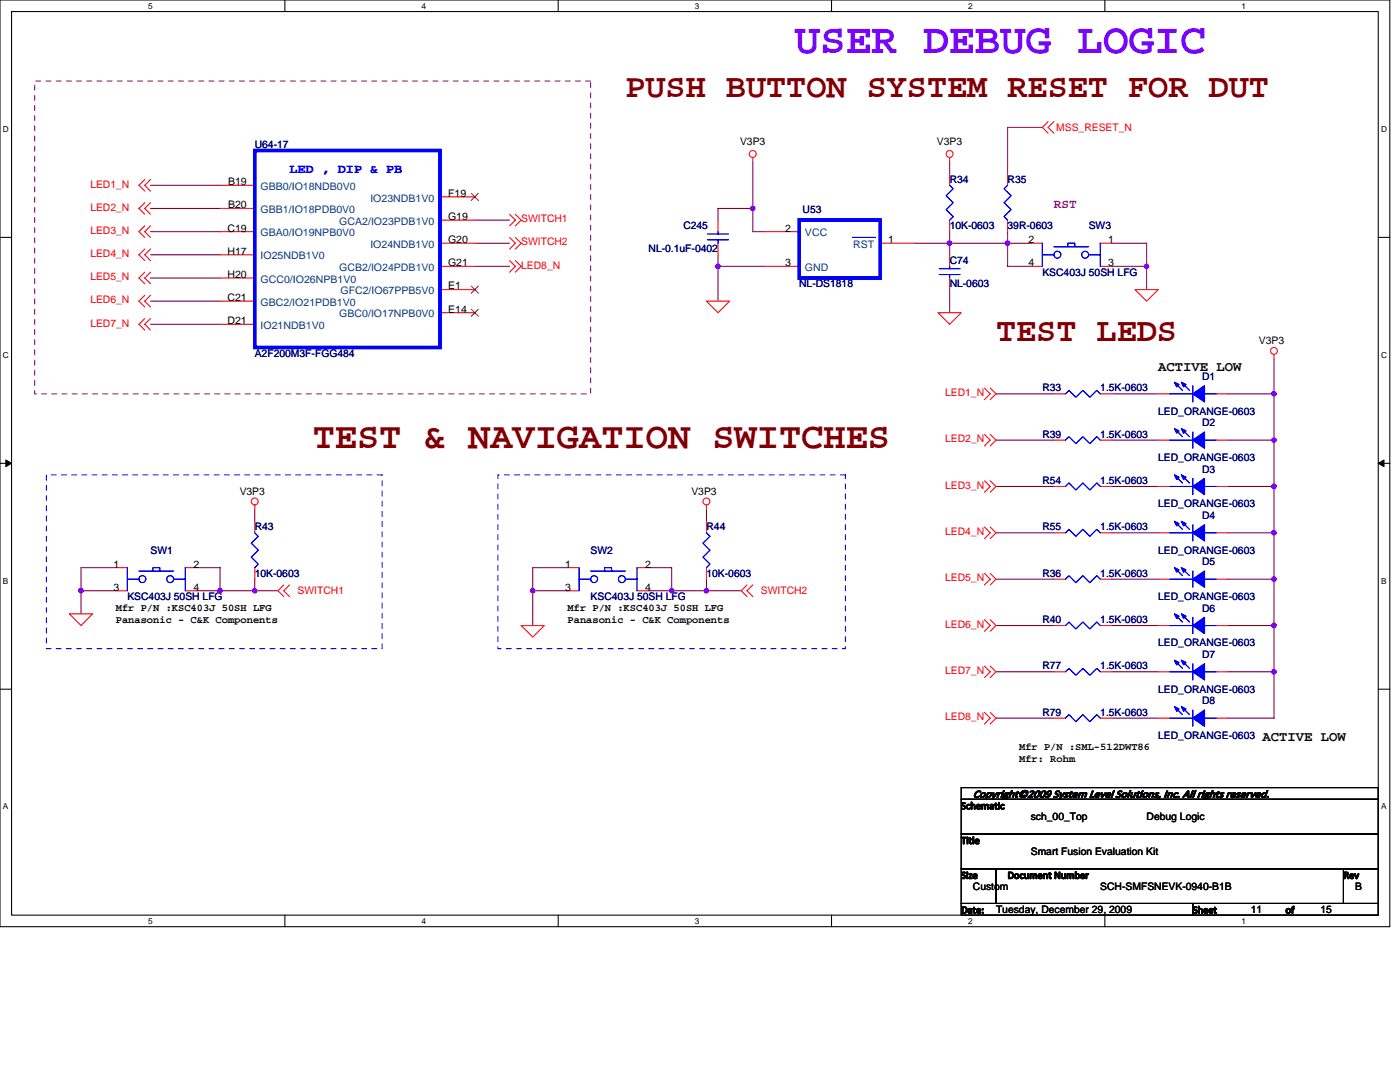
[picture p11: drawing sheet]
<svg xmlns="http://www.w3.org/2000/svg" width="279mm" height="216mm" viewBox="0 0 279 216" stroke-linecap="round" stroke-linejoin="round" font-family="sans-serif">
<path d="M0 0h277.4v184.9h-277.4zM2.3 2.3h272.8v180.3h-272.8z" fill="none" stroke="#000" stroke-width=".21"/>
<g fill="#fff">
<path d="M29.6 .3h.9v1.8h-.9z"/>
<path d="M29.6 182.9h.9v1.8h-.9z"/>
</g>
<path d="M56.9 0v2.3M56.9 182.6v2.3" fill="none" stroke="#000" stroke-width=".21"/>
<g fill="#fff">
<path d="M84.1 .3h.9v1.8h-.9z"/>
<path d="M84.1 182.9h.9v1.8h-.9z"/>
</g>
<path d="M111.4 0v2.3M111.4 182.6v2.3" fill="none" stroke="#000" stroke-width=".21"/>
<g fill="#fff">
<path d="M138.7 .3h.9v1.8h-.9z"/>
<path d="M138.7 182.9h.9v1.8h-.9z"/>
</g>
<path d="M165.9 0v2.3M165.9 182.6v2.3" fill="none" stroke="#000" stroke-width=".21"/>
<g fill="#fff">
<path d="M193.2 .3h.9v1.8h-.9z"/>
<path d="M193.2 182.9h.9v1.8h-.9z"/>
</g>
<path d="M220.5 0v2.3M220.5 182.6v2.3" fill="none" stroke="#000" stroke-width=".21"/>
<g fill="#fff">
<path d="M247.8 .3h.9v1.8h-.9z"/>
<path d="M247.8 182.9h.9v1.8h-.9z"/>
<path d="M.6 24.8h1.2v1.9h-1.2z"/>
<path d="M275.7 24.8h1.1v1.9h-1.1z"/>
<path d="M.6 69.9h1.2v1.8h-1.2z"/>
<path d="M275.7 69.9h1.1v1.8h-1.1z"/>
</g>
<path d="M0 47.4h2.3M275.1 47.4h2.3" fill="none" stroke="#000" stroke-width=".21"/>
<g fill="#fff">
<path d="M.6 115h1.1v1.8h-1.1z"/>
<path d="M275.7 115h1v1.8h-1z"/>
</g>
<path d="M0 92.5h2.3M275.1 92.5h2.3" fill="none" stroke="#000" stroke-width=".21"/>
<path d="M1.2 91.8l1.1 .7-1.1 .6zM275.1 92.5l1.1-.7v1.3z" fill="#000" stroke="#000" stroke-width=".2"/>
<g fill="#fff">
<path d="M.6 160h1.1v1.9h-1.1z"/>
<path d="M275.7 160h1v1.9h-1z"/>
</g>
<path d="M0 137.5h2.3M275.1 137.5h2.3M191.8 159.5h83.3v6.9h-83.3zM191.8 157.2h83.3v2.3h-83.3zM191.8 166.4h83.3v7h-83.3zM191.8 173.4h7v6.9h-7zM198.8 173.4h69.3v6.9h-69.3zM268.1 173.4h7v6.9h-7zM191.8 180.3h46.3v2.3h-46.3zM238.1 180.3h37v2.3h-37z" fill="none" stroke="#000" stroke-width=".21"/>
<g fill="none" stroke="#800040" stroke-width=".21">
<path d="M30 37h13.9M150.2 32.4v13.8h2.3M189.5 32.4v2.3M208 25.4h-6.9v9.3M30 41.6h13.9M30 46.2h13.9M30 50.8h13.9M30 55.5h13.9M94.8 53.1h6.9M94.8 48.5h6.9M94.8 43.9h6.9M143.3 53.1h9.2"/>
<path d="M143.3 50.8v9.3M150.2 41.6h-6.9v2.3M182.6 48.5h23.1M189.5 46.2v4.6M189.5 57.8v4.6M201.1 46.2v6.9h4.6M221.9 53.1h6.9M221.9 48.5h6.9v9.3M30 60.1h13.9M30 64.7h13.9M198.8 78.6h11.5M221.9 78.6h9.2"/>
<path d="M245 78.6h9.3M254.3 71.6v71.7h-9.3M198.8 87.8h11.5M198.8 97.1h11.5M221.9 87.8h9.2M221.9 97.1h9.2M245 87.8h9.3M245 97.1h9.3M16.2 117.9h6.9M23.1 113.3h-6.9v9.2M39.3 117.9h16.2M39.3 113.3h4.6v4.6"/>
<path d="M50.8 101.7v2.3M50.8 115.6v2.3M106.3 117.9h7M113.3 113.3h-7v11.5M129.4 117.9h18.5M129.4 113.3h4.6v4.6M141 101.7v2.3M141 115.6v2.3M198.8 106.3h11.5M198.8 115.6h11.5M221.9 106.3h9.2M221.9 115.6h9.2"/>
<path d="M245 106.3h9.3M245 115.6h9.3M198.8 124.8h11.5M198.8 134h11.5M221.9 124.8h9.2M221.9 134h9.2M245 124.8h9.3M245 134h9.3M198.8 143.3h11.5M221.9 143.3h9.2"/>
</g>
<g fill="#f0f" stroke="#f0f" stroke-width=".21">
<circle cx="228.8" cy="53.1" r=".45"/>
<circle cx="201.1" cy="48.5" r=".46"/>
<circle cx="106.3" cy="117.9" r=".46"/>
<circle cx="141" cy="117.9" r=".46"/>
<circle cx="16.2" cy="117.9" r=".46"/>
<circle cx="50.8" cy="117.9" r=".46"/>
<circle cx="43.9" cy="117.9" r=".45"/>
<circle cx="134" cy="117.9" r=".45"/>
<circle cx="189.5" cy="48.5" r=".46"/>
<circle cx="254.2" cy="87.8" r=".45"/>
<circle cx="254.2" cy="106.3" r=".46"/>
<circle cx="254.2" cy="97.1" r=".46"/>
<circle cx="254.2" cy="78.6" r=".45"/>
<circle cx="150.2" cy="41.6" r=".45"/>
<circle cx="143.3" cy="53.1" r=".45"/>
<circle cx="254.2" cy="124.8" r=".45"/>
<circle cx="254.2" cy="134" r=".45"/>
<circle cx="254.2" cy="115.6" r=".46"/>
</g>
<g fill="none" stroke="#f00" stroke-width=".21">
<path d="M28.9 35.8l-1.2 1.2 1.2 1.1M30 35.8l-1.1 1.2 1.1 1.1M43.9 37h6.9M87.8 39.3h7M150.2 31.4v1M189.5 31.4v1M189.5 34.7v2.3M201.1 34.7v2.3M209.2 24.3l-1.2 1.1 1.2 1.2M210.3 24.3l-1.1 1.1 1.1 1.2M28.9 40.4l-1.2 1.2 1.2 1.2M28.9 45.1l-1.2 1.1 1.2 1.2"/>
<path d="M28.9 49.7l-1.2 1.1 1.2 1.2M28.9 54.3l-1.2 1.2 1.2 1.1M28.9 58.9l-1.2 1.2 1.2 1.2M30 40.4l-1.1 1.2 1.1 1.2M30 45.1l-1.1 1.1 1.1 1.2M30 49.7l-1.1 1.1 1.1 1.2M30 54.3l-1.1 1.2 1.1 1.1M30 58.9l-1.1 1.2 1.1 1.2M43.9 46.2h6.9M43.9 41.6h6.9M43.9 50.8h6.9M43.9 55.5h6.9"/>
<path d="M87.8 48.5h7M87.8 53.1h7M87.8 43.9h7M87.8 57.8h7M101.7 42.8l1.1 1.1-1.1 1.2M101.7 47.4l1.1 1.1-1.1 1.2M101.7 52l1.1 1.1-1.1 1.2M102.8 42.8l1.2 1.1-1.2 1.2M102.8 47.4l1.2 1.1-1.2 1.2M102.8 52l1.2 1.1-1.2 1.2M143.3 43.9v2.3M143.3 48.5v2.3"/>
<path d="M152.5 53.1h7M152.5 46.2h7M175.7 48.5h6.9M189.5 43.9v2.3M189.5 50.8v2.3M189.5 55.5v2.3M201.1 43.9v2.3M205.7 48.5h2.3M205.7 53.1h2.3M219.6 48.5h2.3M219.6 53.1h2.3M226.5 57.8h4.6l-2.3 2.3z"/>
<path d="M28.9 63.6l-1.2 1.1 1.2 1.2M30 63.6l-1.1 1.1 1.1 1.2M43.9 60.1h6.9M43.9 64.7h6.9M87.8 62.4h7M141 60.1h4.6l-2.3 2.3zM187.2 62.4h4.6l-2.3 2.3zM196.5 77.4l1.1 1.2-1.1 1.1M197.6 77.4l1.2 1.2-1.2 1.1M210.3 78.6h2.3M219.6 78.6h2.3M231.1 78.6h2.3"/>
<path d="M242.7 78.6h2.3M254.3 70.7v.9M196.5 95.9l1.1 1.2-1.1 1.1M196.5 86.7l1.1 1.1-1.1 1.2M197.6 95.9l1.2 1.2-1.2 1.1M197.6 86.7l1.2 1.1-1.2 1.2M210.3 97.1h2.3M210.3 87.8h2.3M219.6 97.1h2.3M219.6 87.8h2.3M231.1 97.1h2.3M231.1 87.8h2.3"/>
<path d="M242.7 97.1h2.3M242.7 87.8h2.3M23.1 113.3h2.3M23.1 117.9h2.3M37 113.3h2.3M37 117.9h2.3M50.8 100.8v.9M50.8 104v2.3M50.8 113.3v2.3M56.6 116.7l-1.1 1.2 1.1 1.1M57.8 116.7l-1.2 1.2 1.2 1.1M113.3 113.3h2.3"/>
<path d="M113.3 117.9h2.3M127.1 113.3h2.3M127.1 117.9h2.3M141 100.8v.9M141 104v2.3M141 113.3v2.3M149.1 116.7l-1.2 1.2 1.2 1.1M150.2 116.7l-1.1 1.2 1.1 1.1M196.5 105.2l1.1 1.1-1.1 1.2M196.5 114.4l1.1 1.2-1.1 1.1M197.6 105.2l1.2 1.1-1.2 1.2M197.6 114.4l1.2 1.2-1.2 1.1"/>
<path d="M210.3 106.3h2.3M210.3 115.6h2.3M219.6 106.3h2.3M219.6 115.6h2.3M231.1 106.3h2.3M231.1 115.6h2.3M242.7 106.3h2.3M242.7 115.6h2.3M13.9 122.5h4.6l-2.3 2.3zM104 124.8h4.6l-2.3 2.3zM196.5 132.9l1.1 1.1-1.1 1.2M196.5 123.7l1.1 1.1-1.1 1.2"/>
<path d="M197.6 132.9l1.2 1.1-1.2 1.2M197.6 123.7l1.2 1.1-1.2 1.2M210.3 134h2.3M210.3 124.8h2.3M219.6 134h2.3M219.6 124.8h2.3M231.1 134h2.3M231.1 124.8h2.3M242.7 134h2.3M242.7 124.8h2.3M196.5 142.2l1.1 1.1-1.1 1.2M197.6 142.2l1.2 1.1-1.2 1.2"/>
<path d="M210.3 143.3h2.3M219.6 143.3h2.3M231.1 143.3h2.3M242.7 143.3h2.3"/>
<circle cx="150.2" cy="30.7" r=".69"/>
<circle cx="189.5" cy="30.7" r=".69"/>
<circle cx="254.2" cy="70" r=".69"/>
<circle cx="50.8" cy="100.1" r=".69"/>
<circle cx="141" cy="100.1" r=".69"/>
</g>
<path d="M9.2 94.8h67.1v34.6h-67.1zM99.4 94.8h69.3v34.6h-69.3z" fill="none" stroke="#00f" stroke-width=".2" stroke-dasharray="1 1 1 1 1 1 1 1"/>
<path d="M6.9 16.2h111v62.4h-111z" fill="none" stroke="#800080" stroke-width=".2" stroke-dasharray="1 1 1 1 1 1 1 1"/>
<g fill="none" stroke="#00f" stroke-width=".21">
<path d="M189.5 37l.7 .7-1.4 1.4 1.4 1.3-1.4 1.4 1.4 1.4-.7 .7M201.1 37l-.7 .7 1.4 1.4-1.4 1.3 1.4 1.4-1.4 1.4 .7 .7M141.2 47.8h4.2M141.2 46.7h4.2M143.3 46.2v.5M143.3 47.8v.7M170.1 47.4h4.6M187.5 54.8h4.1M187.5 53.6h4.1M189.5 53.1v.5M189.5 54.8v.7M208 50.8h2.3"/>
<path d="M208 48.5v4.6M210.3 49.2h7M213.1 49.2v-.7h1.4v.7M217.3 50.8h2.3M219.6 48.5v4.6M212.6 78.6l.7-.7 1.4 1.4 1.4-1.4 1.4 1.4 1.4-1.4 .7 .7M233.4 78.6h4.7M234.6 76.5l1.4 1.4M236 76.5l1.4 1.4M238.1 77v3.2M240.4 78.6h2.3M212.6 87.8l.7-.7 1.4 1.4 1.4-1.4 1.4 1.4 1.4-1.4 .7 .7"/>
<path d="M212.6 97.1l.7-.7 1.4 1.4 1.4-1.4 1.4 1.4 1.4-1.4 .7 .7M233.4 97.1h4.7M233.4 87.8h4.7M234.6 95l1.4 1.4M234.6 85.7l1.4 1.4M236 95l1.4 1.4M236 85.7l1.4 1.4M238.1 86.2v3.3M238.1 95.5v3.2M240.4 97.1h2.3M240.4 87.8h2.3M25.4 115.6h2.3"/>
<path d="M25.4 113.3v4.6M27.7 113.9h7M30.5 113.9v-.6h1.4v.6M34.7 115.6h2.3M37 113.3v4.6M50.8 106.3l.7 .7-1.4 1.4 1.4 1.4-1.4 1.4 1.4 1.4-.7 .7M115.6 115.6h2.3M115.6 113.3v4.6M117.9 113.9h6.9M120.6 113.9v-.6h1.4v.6M124.8 115.6h2.3M127.1 113.3v4.6"/>
<path d="M141 106.3l.7 .7-1.4 1.4 1.4 1.4-1.4 1.4 1.4 1.4-.7 .7M212.6 106.3l.7-.7 1.4 1.4 1.4-1.4 1.4 1.4 1.4-1.4 .7 .7M212.6 115.6l.7-.7 1.4 1.4 1.4-1.4 1.4 1.4 1.4-1.4 .7 .7M233.4 115.6h4.7M233.4 106.3h4.7M234.6 113.5l1.4 1.4M234.6 104.2l1.4 1.4M236 113.5l1.4 1.4M236 104.2l1.4 1.4M238.1 104.7v3.2M238.1 113.9v3.3M240.4 115.6h2.3"/>
<path d="M240.4 106.3h2.3M212.6 124.8l.7-.7 1.4 1.4 1.4-1.4 1.4 1.4 1.4-1.4 .7 .7M212.6 134l.7-.6 1.4 1.3 1.4-1.3 1.4 1.3 1.4-1.3 .7 .6M233.4 134h4.7M233.4 124.8h4.7M234.6 132l1.4 1.4M234.6 122.7l1.4 1.4M236 132l1.4 1.4M236 122.7l1.4 1.4M238.1 123.2v3.2M238.1 132.4v3.3M240.4 134h2.3"/>
<path d="M240.4 124.8h2.3M212.6 143.3l.7-.7 1.4 1.4 1.4-1.4 1.4 1.4 1.4-1.4 .7 .7M233.4 143.3h4.7M234.6 141.2l1.4 1.4M236 141.2l1.4 1.4M238.1 141.7v3.2M240.4 143.3h2.3"/>
<circle cx="211" cy="50.8" r=".69"/>
<circle cx="216.6" cy="50.8" r=".69"/>
<circle cx="28.4" cy="115.6" r=".69"/>
<circle cx="34" cy="115.6" r=".69"/>
<circle cx="118.6" cy="115.6" r=".69"/>
<circle cx="124.1" cy="115.6" r=".69"/>
</g>
<g fill="#00f" stroke="#00f" stroke-width=".21">
<path d="M238.1 78.6l2.3-1.6v3.2z" fill-rule="evenodd"/>
<path d="M234.4 76.3l.9 .4-.5 .5z" fill-rule="evenodd"/>
<path d="M235.8 76.3l.9 .4-.5 .5z" fill-rule="evenodd"/>
<path d="M238.1 78.6l2.3-1.6v3.2z" fill-rule="evenodd"/>
<path d="M234.4 76.3l.9 .4-.5 .5z" fill-rule="evenodd"/>
<path d="M235.8 76.3l.9 .4-.5 .5z" fill-rule="evenodd"/>
<path d="M238.1 115.6l2.3-1.7v3.3z" fill-rule="evenodd"/>
<path d="M234.4 113.3l.9 .4-.5 .5z" fill-rule="evenodd"/>
<path d="M235.8 113.3l.9 .4-.5 .5z" fill-rule="evenodd"/>
<path d="M238.1 115.6l2.3-1.7v3.3z" fill-rule="evenodd"/>
<path d="M234.4 113.3l.9 .4-.5 .5z" fill-rule="evenodd"/>
<path d="M235.8 113.3l.9 .4-.5 .5z" fill-rule="evenodd"/>
<path d="M238.1 106.3l2.3-1.6v3.2z" fill-rule="evenodd"/>
<path d="M234.4 104l.9 .5-.5 .4z" fill-rule="evenodd"/>
<path d="M235.8 104l.9 .5-.5 .4z" fill-rule="evenodd"/>
<path d="M238.1 106.3l2.3-1.6v3.2z" fill-rule="evenodd"/>
<path d="M234.4 104l.9 .5-.5 .4z" fill-rule="evenodd"/>
<path d="M235.8 104l.9 .5-.5 .4z" fill-rule="evenodd"/>
<path d="M238.1 143.3l2.3-1.6v3.2z" fill-rule="evenodd"/>
<path d="M234.4 141l.9 .5-.5 .4z" fill-rule="evenodd"/>
<path d="M235.8 141l.9 .5-.5 .4z" fill-rule="evenodd"/>
<path d="M238.1 143.3l2.3-1.6v3.2z" fill-rule="evenodd"/>
<path d="M234.4 141l.9 .5-.5 .4z" fill-rule="evenodd"/>
<path d="M235.8 141l.9 .5-.5 .4z" fill-rule="evenodd"/>
<path d="M238.1 134l2.3-1.6v3.3z" fill-rule="evenodd"/>
<path d="M234.4 131.7l.9 .5-.5 .5z" fill-rule="evenodd"/>
<path d="M235.8 131.7l.9 .5-.5 .5z" fill-rule="evenodd"/>
<path d="M238.1 134l2.3-1.6v3.3z" fill-rule="evenodd"/>
<path d="M234.4 131.7l.9 .5-.5 .5z" fill-rule="evenodd"/>
<path d="M235.8 131.7l.9 .5-.5 .5z" fill-rule="evenodd"/>
<path d="M238.1 97.1l2.3-1.6v3.2z" fill-rule="evenodd"/>
<path d="M234.4 94.8l.9 .4-.5 .5z" fill-rule="evenodd"/>
<path d="M235.8 94.8l.9 .4-.5 .5z" fill-rule="evenodd"/>
<path d="M238.1 97.1l2.3-1.6v3.2z" fill-rule="evenodd"/>
<path d="M234.4 94.8l.9 .4-.5 .5z" fill-rule="evenodd"/>
<path d="M235.8 94.8l.9 .4-.5 .5z" fill-rule="evenodd"/>
<path d="M238.1 124.8l2.3-1.6v3.2z" fill-rule="evenodd"/>
<path d="M234.4 122.5l.9 .5-.5 .4z" fill-rule="evenodd"/>
<path d="M235.8 122.5l.9 .5-.5 .4z" fill-rule="evenodd"/>
<path d="M238.1 124.8l2.3-1.6v3.2z" fill-rule="evenodd"/>
<path d="M234.4 122.5l.9 .5-.5 .4z" fill-rule="evenodd"/>
<path d="M235.8 122.5l.9 .5-.5 .4z" fill-rule="evenodd"/>
<path d="M238.1 87.8l2.3-1.6v3.3z" fill-rule="evenodd"/>
<path d="M234.4 85.5l.9 .5-.5 .4z" fill-rule="evenodd"/>
<path d="M235.8 85.5l.9 .5-.5 .4z" fill-rule="evenodd"/>
<path d="M238.1 87.8l2.3-1.6v3.3z" fill-rule="evenodd"/>
<path d="M234.4 85.5l.9 .5-.5 .4z" fill-rule="evenodd"/>
<path d="M235.8 85.5l.9 .5-.5 .4z" fill-rule="evenodd"/>
</g>
<path d="M50.8 30h37v39.3h-37zM159.5 43.9h16.2v11.6h-16.2z" fill="none" stroke="#00f" stroke-width=".68"/>
<path d="M94.1 38.6l1.4 1.4M95.5 38.6l-1.5 1.4M94.1 57.1l1.4 1.4M95.5 57.1l-1.5 1.4M94.1 61.7l1.4 1.4M95.5 61.7l-1.5 1.4" fill="none" stroke="#804000" stroke-width=".2"/>
<text font-size="8.6" fill="#8000ff" x="158.6" y="10.6">USER DEBUG LOGIC</text>
<text font-size="7.4" fill="#800000" x="62.4" y="89.4">TEST &amp; NAVIGATION SWITCHES</text>
<g font-size="6.7" fill="#800000">
<text x="124.8" y="19.4">PUSH BUTTON SYSTEM RESET FOR DUT</text>
<text x="198.8" y="68">TEST LEDS</text>
</g>
<g font-size="2.8">
<text x="231.1" y="74">ACTIVE LOW</text>
<text x="251.9" y="147.9">ACTIVE LOW</text>
</g>
<text font-size="2.5" fill="#00f" x="57.8" y="34.5">LED , DIP &amp; PB</text>
<text font-size="2.5" fill="#800080" x="210.3" y="41.4">RST</text>
<text font-size="2.2" x="194.2" y="159.1">Copyright©2009 System Level Solutions, Inc. All rights reserved.</text>
<g font-size="2.1" fill="#000080">
<text x="50.8" y="29.6">U64-17</text>
<text x="189.5" y="36.5">R34</text>
<text x="201.1" y="36.5">R35</text>
<text x="136.4" y="45.8">C245</text>
<text x="160.2" y="42.5">U53</text>
<text x="189.5" y="45.8">10K-0603</text>
<text x="201.1" y="45.8">39R-0603</text>
<text x="217.3" y="45.8">SW3</text>
<text x="129.4" y="50.4">NL-0.1uF-0402</text>
<text x="189.5" y="52.7">C74</text>
<text x="159.5" y="57.3">NL-DS1818</text>
<text x="189.5" y="57.3">NL-0603</text>
<text x="208" y="55">KSC403J 50SH LFG</text>
<text x="50.8" y="71.2">A2F200M3F-FGG484</text>
<text x="239.9" y="75.8">D1</text>
<text x="208" y="78.1">R33</text>
<text x="219.6" y="78.1">1.5K-0603</text>
<text x="231.1" y="82.7">LED_ORANGE-0603</text>
<text x="208" y="87.4">R39</text>
<text x="219.6" y="87.4">1.5K-0603</text>
<text x="239.9" y="85">D2</text>
<text x="231.1" y="92">LED_ORANGE-0603</text>
<text x="239.9" y="94.3">D3</text>
<text x="208" y="96.6">R54</text>
<text x="219.6" y="96.6">1.5K-0603</text>
<text x="231.1" y="101.2">LED_ORANGE-0603</text>
<text x="50.8" y="105.9">R43</text>
<text x="141" y="105.9">R44</text>
<text x="208" y="105.9">R55</text>
<text x="219.6" y="105.9">1.5K-0603</text>
<text x="239.9" y="103.5">D4</text>
<text x="30" y="110.5">SW1</text>
<text x="117.9" y="110.5">SW2</text>
<text x="231.1" y="110.5">LED_ORANGE-0603</text>
<text x="239.9" y="112.8">D5</text>
<text x="25.4" y="119.7">KSC403J 50SH LFG</text>
<text x="50.8" y="115.1">10K-0603</text>
<text x="117.9" y="119.7">KSC403J 50SH LFG</text>
<text x="141" y="115.1">10K-0603</text>
<text x="208" y="115.1">R36</text>
<text x="219.6" y="115.1">1.5K-0603</text>
<text x="231.1" y="119.7">LED_ORANGE-0603</text>
<text x="208" y="124.3">R40</text>
<text x="219.6" y="124.3">1.5K-0603</text>
<text x="239.9" y="122">D6</text>
<text x="231.1" y="129">LED_ORANGE-0603</text>
<text x="239.9" y="131.3">D7</text>
<text x="208" y="133.6">R77</text>
<text x="219.6" y="133.6">1.5K-0603</text>
<text x="208" y="142.8">R79</text>
<text x="219.6" y="142.8">1.5K-0603</text>
<text x="231.1" y="138.2">LED_ORANGE-0603</text>
<text x="239.9" y="140.5">D8</text>
<text x="231.1" y="147.4">LED_ORANGE-0603</text>
</g>
<g font-size="2.1">
<text x="147.7" y="28.9">V3P3</text>
<text x="187" y="28.9">V3P3</text>
<text x="45.5" y="37">B19</text>
<text x="45.5" y="41.6">B20</text>
<text x="89.4" y="39.3">F19</text>
<text x="45.4" y="46.2">C19</text>
<text x="89.4" y="43.9">G19</text>
<text x="156.7" y="46.2">2</text>
<text x="45.4" y="50.8">H17</text>
<text x="89.4" y="53.1">G21</text>
<text x="89.4" y="48.5">G20</text>
<text x="156.7" y="53.1">3</text>
<text x="177.3" y="48.5">1</text>
<text x="205.3" y="48.5">2</text>
<text x="205.3" y="53.1">4</text>
<text x="221.2" y="48.5">1</text>
<text x="221.2" y="53.1">3</text>
<text x="45.4" y="55.5">H20</text>
<text x="89.4" y="57.8">E1</text>
<text x="45.4" y="60.1">C21</text>
<text x="45.4" y="64.7">D21</text>
<text x="89.4" y="62.4">E14</text>
<text x="251.2" y="68.6">V3P3</text>
<text x="47.8" y="98.7">V3P3</text>
<text x="138" y="98.7">V3P3</text>
<text x="22.6" y="113.2">1</text>
<text x="38.6" y="113.2">2</text>
<text x="112.8" y="113.2">1</text>
<text x="128.7" y="113.2">2</text>
<text x="22.6" y="117.9">3</text>
<text x="38.6" y="117.9">4</text>
<text x="112.8" y="117.9">3</text>
<text x="128.7" y="117.9">4</text>
<text x="23.1" y="121.9">Mfr P/N :KSC403J 50SH LFG</text>
<text x="23.1" y="124.3">Panasonic - C&amp;K Components</text>
<text x="113.3" y="121.9">Mfr P/N :KSC403J 50SH LFG</text>
<text x="113.3" y="124.3">Panasonic - C&amp;K Components</text>
<text x="203.4" y="149.7">Mfr P/N :SML-512DWT86</text>
<text x="203.4" y="152">Mfr: Rohm</text>
<text x="191.8" y="161.5">Schematic</text>
<text x="205.7" y="163.6">sch_00_Top</text>
<text x="228.8" y="163.6">Debug Logic</text>
<text x="191.8" y="168.4">Title</text>
<text x="205.7" y="170.6">Smart Fusion Evaluation Kit</text>
<text x="191.8" y="175.3">Size</text>
<text x="194.2" y="177.5">Custom</text>
<text x="201.1" y="175.3">Document Number</text>
<text x="219.6" y="177.5">SCH-SMFSNEVK-0940-B1B</text>
<text x="268.1" y="175.3">Rev</text>
<text x="270.4" y="177.5">B</text>
<text x="191.8" y="182.2">Date:</text>
<text x="198.8" y="182.1">Tuesday, December 29, 2009</text>
<text x="238.1" y="182.2">Sheet</text>
<text x="249.6" y="182.1">11</text>
<text x="256.6" y="182.2">of</text>
<text x="263.5" y="182.1">15</text>
</g>
<g font-size="2.1" fill="#f00">
<text x="210.8" y="26.1">MSS_RESET_N</text>
<text x="18" y="37.4">LED1_N</text>
<text x="18" y="42.1">LED2_N</text>
<text x="18" y="46.7">LED3_N</text>
<text x="104" y="44.4">SWITCH1</text>
<text x="18" y="51.3">LED4_N</text>
<text x="104" y="49">SWITCH2</text>
<text x="104" y="53.6">LED8_N</text>
<text x="18" y="55.9">LED5_N</text>
<text x="18" y="60.5">LED6_N</text>
<text x="18" y="65.2">LED7_N</text>
<text x="188.6" y="79">LED1_N</text>
<text x="188.6" y="88.3">LED2_N</text>
<text x="188.6" y="97.5">LED3_N</text>
<text x="188.6" y="106.8">LED4_N</text>
<text x="59.4" y="118.6">SWITCH1</text>
<text x="151.8" y="118.6">SWITCH2</text>
<text x="188.6" y="116">LED5_N</text>
<text x="188.6" y="125.3">LED6_N</text>
<text x="188.6" y="134.5">LED7_N</text>
<text x="188.6" y="143.8">LED8_N</text>
</g>
<g font-size="2.1" fill="#004080">
<text x="52" y="37.9">GBB0/IO18NDB0V0</text>
<text x="73.9" y="40.2">IO23NDB1V0</text>
<text x="52" y="42.5">GBB1/IO18PDB0V0</text>
<text x="52" y="47.2">GBA0/IO19NPB0V0</text>
<text x="67.7" y="44.9">GCA2/IO23PDB1V0</text>
<text x="160.7" y="47.2">VCC</text>
<text x="52" y="51.8">IO25NDB1V0</text>
<text x="73.9" y="49.5">IO24NDB1V0</text>
<text x="170.3" y="49.5">RST</text>
<text x="52" y="56.4">GCC0/IO26NPB1V0</text>
<text x="67.7" y="54.1">GCB2/IO24PDB1V0</text>
<text x="67.9" y="58.7">GFC2/IO67PPB5V0</text>
<text x="160.7" y="54.1">GND</text>
<text x="52" y="61">GBC2/IO21PDB1V0</text>
<text x="52" y="65.6">IO21NDB1V0</text>
<text x="67.7" y="63.3">GBC0/IO17NPB0V0</text>
</g>
<g font-size="1.6">
<text x="29.6" y="1.7">5</text>
<text x="84.1" y="1.7">4</text>
<text x="138.7" y="1.7">3</text>
<text x="193.2" y="1.7">2</text>
<text x="247.8" y="1.7">1</text>
<text x=".6" y="26.3">D</text>
<text x="275.7" y="26.3">D</text>
<text x=".6" y="71.4">C</text>
<text x="275.7" y="71.4">C</text>
<text x=".6" y="116.5">B</text>
<text x="275.7" y="116.5">B</text>
<text x=".6" y="161.5">A</text>
<text x="275.7" y="161.5">A</text>
<text x="29.6" y="184.3">5</text>
<text x="84.1" y="184.3">4</text>
<text x="138.7" y="184.3">3</text>
<text x="193.2" y="184.3">2</text>
<text x="247.8" y="184.3">1</text>
</g>
</svg>
